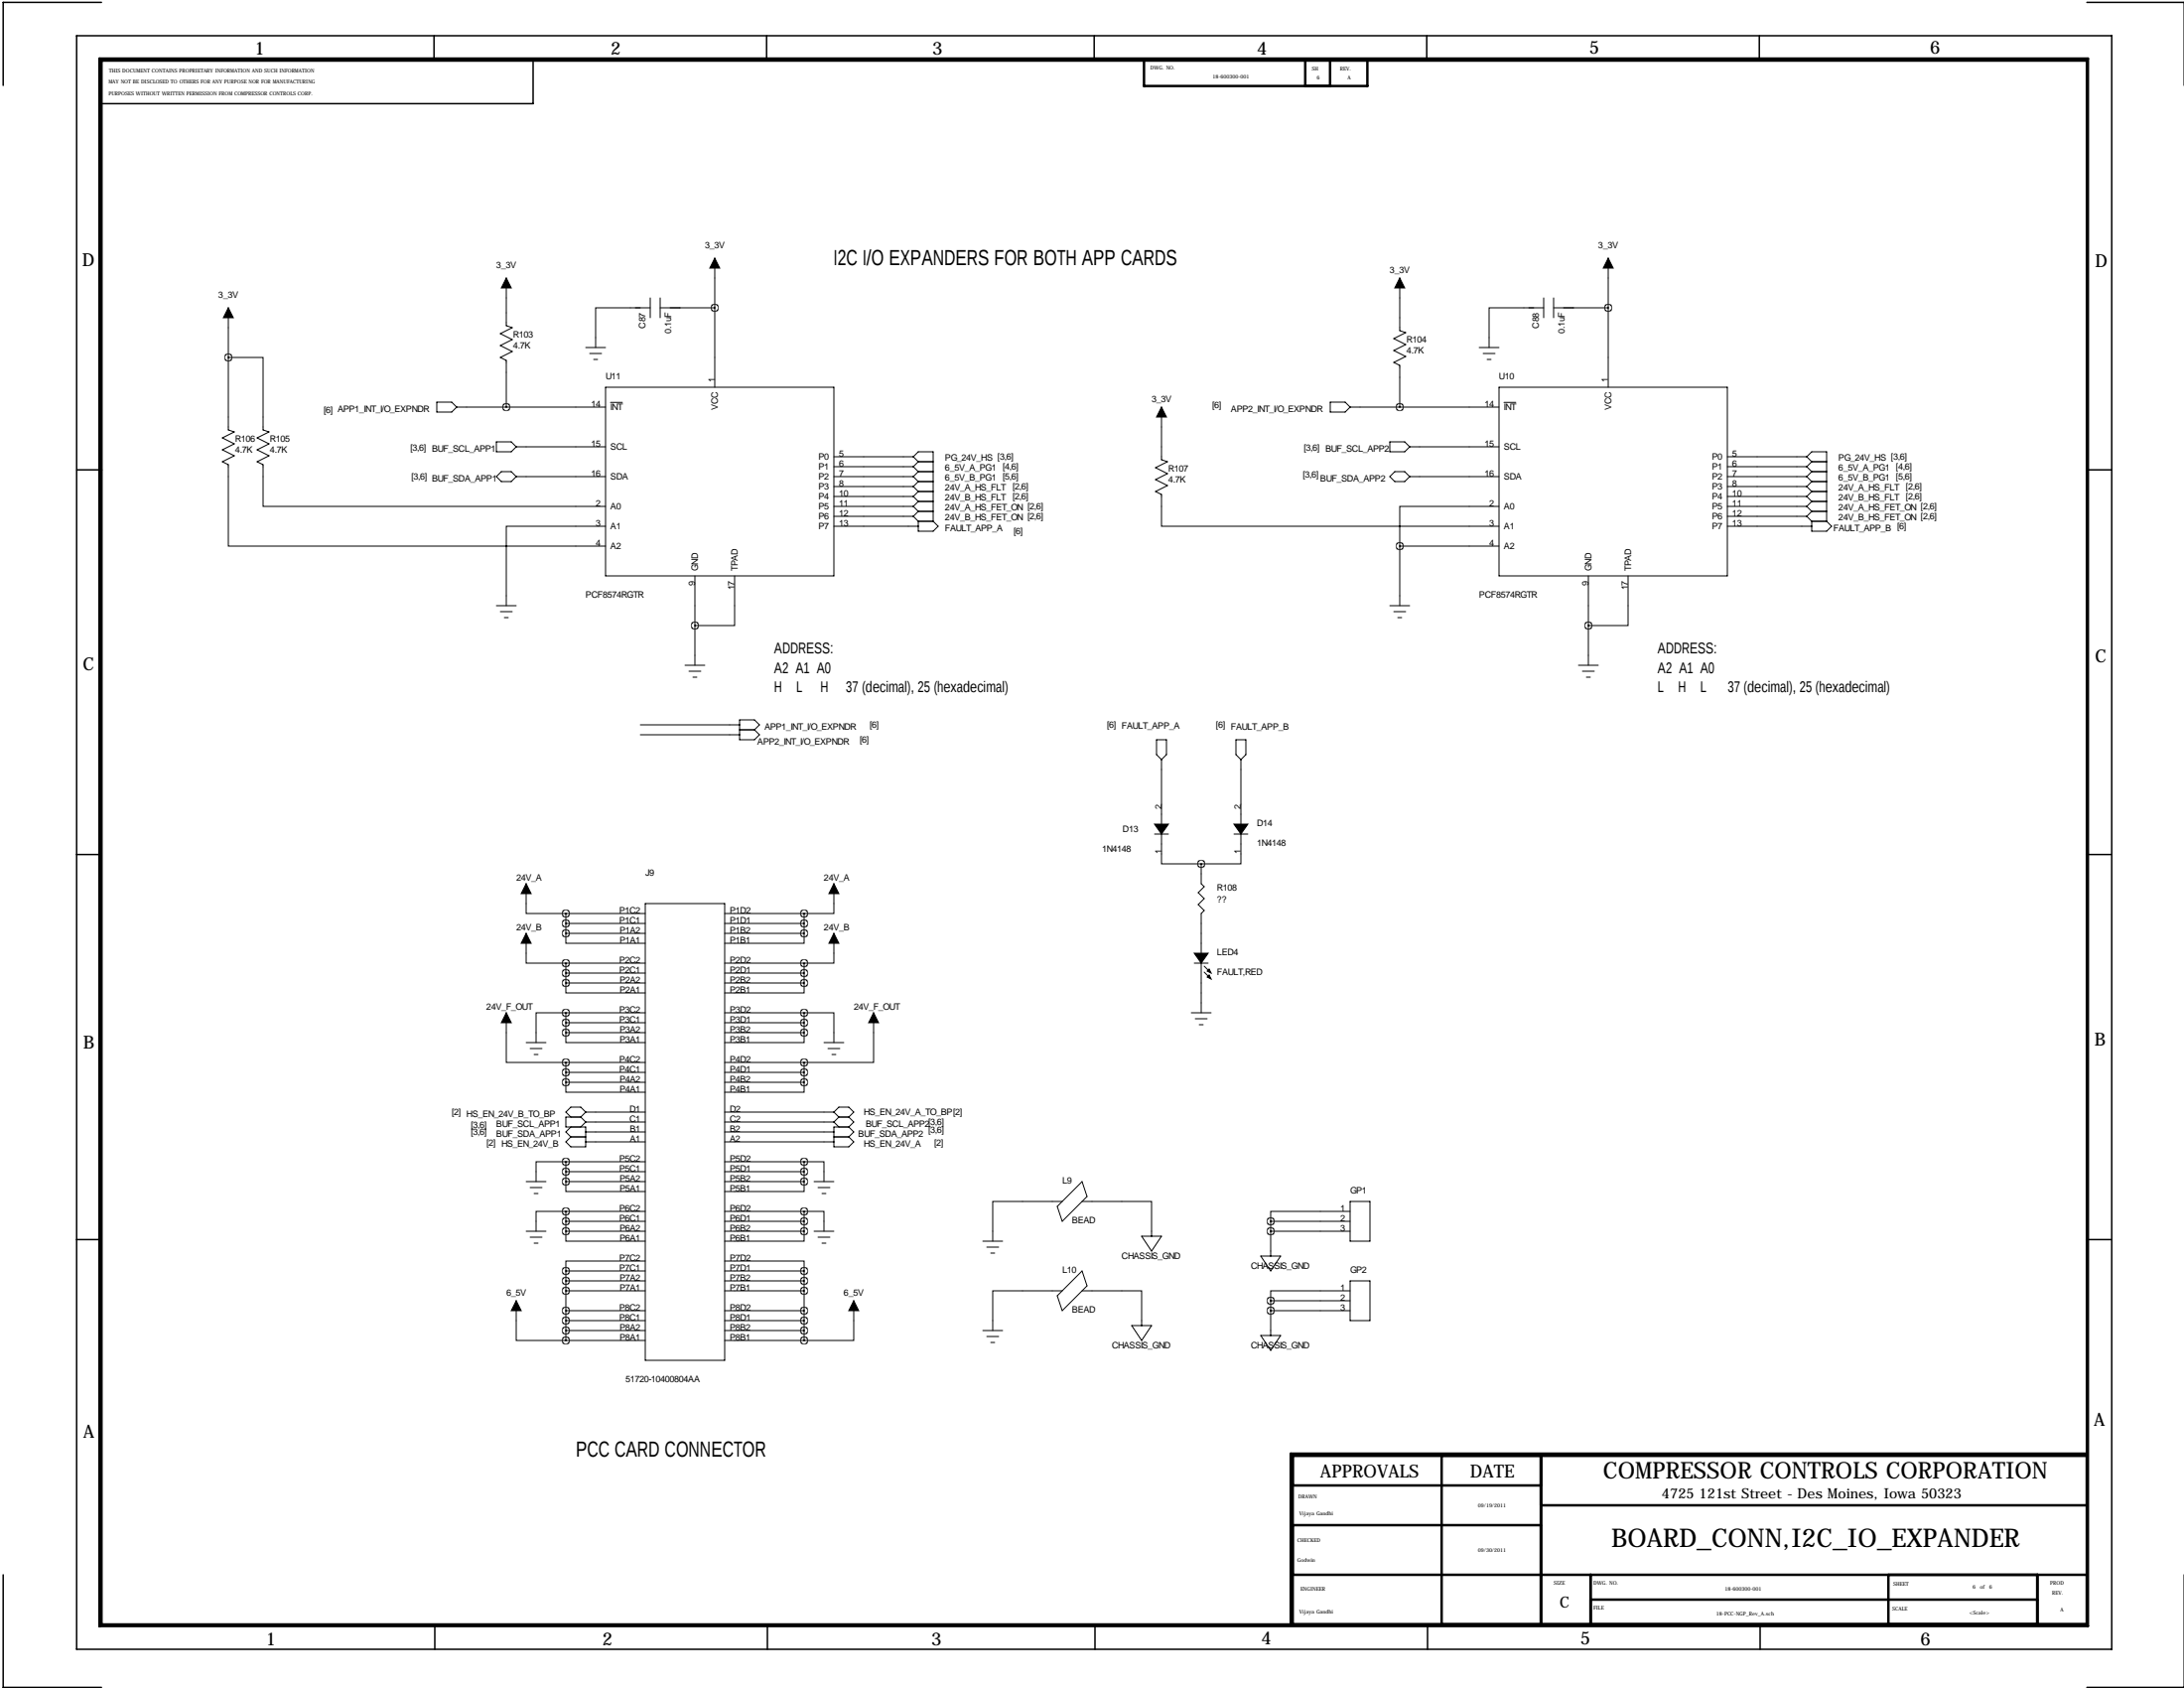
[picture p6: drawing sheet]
<svg xmlns="http://www.w3.org/2000/svg" width="559mm" height="432mm" viewBox="0 0 559 432" stroke-linecap="round" stroke-linejoin="round" font-family="sans-serif">
<g fill="none" stroke="#000" stroke-width=".38">
<path d="M19.6 9.1h520.7v412.8h-520.7zM26 .6h-25.2v21.2M111 9.1v6.4M143.6 15.4h-7.2v11.1h-110.8M196.1 9.1v6.4M280 9.1v6.4M365 9.1v6.4M450.1 9.1v6.4M534 .6h24.8M19.7 120.2h6.4M533.9 120.2h6.4M19.6 218.6h6.4"/>
<path d="M533.8 218.6h6.4M19.6 317.1h6.4M533.8 317.1h6.4M.8 402.8v28.8h25.2M111.3 415.5v6.4M196.3 415.5v6.4M280.2 415.5v6.4M365.3 415.5v6.4M450.3 415.5v6.4M534 431.6h24.8"/>
</g>
<g fill="none" stroke="#000" stroke-width=".63">
<path d="M25.5 15h508.7v401h-508.7zM26 15.5h508v400h-508zM292.7 15.3h57.2v6.7h-57.2zM334 22v-6.8h6.3v6.8M330.8 380h63.5M368.9 372.4v43.1M394.3 372.4v43.1M534 372.4h-203.2v43.1M534 371.9h-203.7v43.6M330.8 390.1h63.5M394.3 385.1h139.7M330.8 402.8h203.2"/>
<path d="M407 402.8v12.7M407 409.2h114.3M483.2 402.8v12.7M521.3 402.8v12.7"/>
</g>
<g fill="none" stroke="#000" stroke-width=".25">
<path d="M58.4 78.7v31.3l1.5 .5-3 1.5 3 1.5-3 1.6 3 1.5-3 1.5 1.5 .8v20.8h96.5M129.5 71.1v12.2l1.6 .5-3.1 1.5 3.1 1.6-3.1 1.5 3.1 1.5-3.1 1.5 1.5 .8v11.9M166.4 78.7h-14v10.2M166.4 76.2v5.1M168.9 78.7h14M168.9 76.2v5.1M182.9 66v33.1M358.1 71.1v13.5l1.6 .5-3.1 1.5 3.1 1.5-3.1 1.6 3.1 1.5-3.1 1.5 1.5 .8v10.6M395 78.7h-14v10.2M395 76.2v5.1M397.5 78.7h14M397.5 76.2v5.1"/>
<path d="M411.5 66v33.1M58.4 91.4h8.9v18.6l1.5 .5-3 1.5 3 1.5-3 1.6 3 1.5-3 1.5 1.5 .8v10.6h87.6M149.9 88.9h5M150.9 90.4h3M151.9 91.9h1M154.9 99.1h58.5v48.2h-58.5zM378.5 88.9h5M379.5 90.4h3M380.5 91.9h1M383.5 99.1h58.5v48.2h-58.5zM111.8 102.9h3.8l1.2 1.2-1.2 1.3h-3.8zM116.8 104.1h38.1"/>
<path d="M127 113h3.8l1.3 1.3-1.3 1.3h-3.8zM132.1 114.3h22.8M156.2 102.9h3M213.4 116.8h20.3M213.4 119.4h20.3M233.7 116.8l1.2-1.2h3.9v17.7M233.7 116.8l1.2 1.3M233.7 119.4l1.2 1.2M234.9 118.1h3.9M234.9 118.1l-1.2 1.3M297.2 104.1v13.5l1.5 .5-3 1.5 3 1.6-3 1.5 3 1.5-3 1.5 1.5 .8v8.1h86.3M340.4 102.9h3.8l1.2 1.2-1.2 1.3h-3.8z"/>
<path d="M345.4 104.1h38.1M355.6 113h3.8l1.3 1.3-1.3 1.3h-3.8zM360.7 114.3h22.8M384.8 102.9h3M442 116.8h20.3M442 119.4h20.3M462.3 116.8l1.2-1.2h3.9v17.7M462.3 116.8l1.2 1.3M462.3 119.4l1.2 1.2M463.5 118.1h3.9M463.5 118.1l-1.2 1.3M127 121.9l1.3-1.3h2.5l1.3 1.3-1.3 1.3h-2.5z"/>
<path d="M132.1 121.9h22.8M154.9 134.6h-25.4v20.3M213.4 129.5h20.3M213.4 124.5h20.3M213.4 121.9h20.3M213.4 134.6h21.5M213.4 127h20.3M213.4 132.1h20.3M233.7 124.5l1.2 1.2M233.7 127l1.2 1.3M233.7 121.9l1.2 1.3M233.7 129.5l1.2 1.3"/>
<path d="M233.7 132.1l1.2 1.2M234.9 120.6h3.9M234.9 123.2h3.9M234.9 125.7h3.9M234.9 128.3h3.9M234.9 130.8h3.9M234.9 133.3h3.9M234.9 133.3v2.6h3.9l1.2-1.3-1.2-1.3M234.9 123.2l-1.2 1.3M234.9 125.7l-1.2 1.3M234.9 120.6l-1.2 1.3M234.9 128.3l-1.2 1.2"/>
<path d="M234.9 130.8l-1.2 1.3M355.6 121.9l1.3-1.3h2.5l1.3 1.3-1.3 1.3h-2.5zM358.1 139.7h25.4M358.1 139.7v15.2M360.7 121.9h22.8M383.5 129.5h-25.4v10.2M442 129.5h20.3M442 124.5h20.3M442 121.9h20.3M442 134.6h21.5M442 127h20.3M442 132.1h20.3"/>
<path d="M462.3 124.5l1.2 1.2M462.3 127l1.2 1.3M462.3 121.9l1.2 1.3M462.3 129.5l1.2 1.3M462.3 132.1l1.2 1.2M463.5 120.6h3.9M463.5 123.2h3.9M463.5 123.2l-1.2 1.3M463.5 125.7h3.9M463.5 125.7l-1.2 1.3M463.5 128.3h3.9M463.5 120.6l-1.2 1.3"/>
<path d="M463.5 128.3l-1.2 1.2M463.5 130.8h3.9M463.5 130.8l-1.2 1.3M463.5 133.3h3.9M463.5 133.3v2.6h3.9l1.2-1.3-1.2-1.3M127 154.9h5.1M128 156.5h3.1M129 158h1M177.8 147.3v22.9M188 147.3v12.7h-10.2M355.6 154.9h5.1M356.6 156.5h3.1"/>
<path d="M357.6 158h1M406.4 147.3v22.9M416.6 147.3v12.7h-10.2M175.3 170.2h5M176.3 171.7h3M177.3 173.2h1M403.9 170.2h5M404.9 171.7h3M405.9 173.2h1M163.8 185.4h25.4M163.8 188h25.4M189.2 184.1h3.8l1.3 1.3-1.3 1.3 1.3 1.3-1.3 1.2h-3.8z"/>
<path d="M189.2 186.7h3.8M295.9 189.2h2.5v3.8l-1.2 1.3-1.3-1.3zM297.2 194.3v16.5M316.2 189.2h2.6v3.8l-1.3 1.3-1.3-1.3zM317.5 194.3v16.5M295.4 213.4h3.6M297.2 213.4v7.6h10.1M315.7 213.4h3.6M317.5 213.4v7.6h-10.2M134.6 238.8v7.6h10.2M134.6 226.1v7.6h10.2M144.8 238.8v2.5h20.3"/>
<path d="M144.8 238.8h20.3M144.8 236.2h20.3M144.8 233.7h20.3M144.8 233.7v5.1M165.1 231.1h20.3v116.9h-20.3zM185.4 238.8h20.3M185.4 236.2h20.3M185.4 233.7h20.3M205.7 238.8v2.5h-20.3M205.7 233.7v5.1M213.4 238.8v7.6h-7.7M213.4 226.1v7.6h-7.7"/>
<path d="M307.3 221v5.1l.8 .7-1.5 1.5 1.5 1.6-1.5 1.5 1.5 1.5-.8 .8v10.1M129.5 259.1v12.7h15.3M144.8 251.5v2.5h20.3M144.8 259.1h-7.6v7.6M144.8 246.4h20.3M144.8 259.1h20.3M144.8 251.5h20.3M144.8 248.9h20.3M144.8 246.4v5.1M144.8 259.1v5.1M185.4 246.4h20.3M185.4 259.1h20.3"/>
<path d="M185.4 251.5h20.3M185.4 248.9h20.3M205.7 251.5v2.5h-20.3M205.7 259.1h7.7v7.6M205.7 246.4v5.1M205.7 259.1v5.1M223.5 259.1v12.7h-17.8M304.8 259.1h5.1M305.6 246.4h3.5M307.3 246.4v12.7M308.1 247.1l1.5 1.6M308.1 248.7l1.5 1.5"/>
<path d="M134.6 266.7h5.1M135.6 268.2h3.1M136.7 269.7h1M144.8 276.9v2.5h20.3M144.8 264.2v2.5h20.3M144.8 276.9h20.3M144.8 274.3h20.3M144.8 271.8h20.3M144.8 264.2h20.3M144.8 261.6h20.3M144.8 271.8v5.1M185.4 276.9h20.3"/>
<path d="M185.4 274.3h20.3M185.4 271.8h20.3M185.4 264.2h20.3M185.4 261.6h20.3M205.7 276.9v2.5h-20.3M205.7 264.2v2.5h-20.3M205.7 271.8v5.1M210.8 266.7h5.1M211.8 268.2h3.1M212.9 269.7h1M305.8 260.6h3.1M306.8 262.1h1"/>
<path d="M144.8 297.2h-7.6v5.1M144.8 299.7h20.3M144.8 297.2h20.3M144.8 297.2v5.1M146 290.8h3.9M146 288.3l-1.2 1.3 1.2 1.2M148.6 285.8h-3.8v2.5h5.1v5.1h-3.9l-1.2-1.3 1.2-1.3M148.6 285.8l1.3 1.2M149.9 292.1h15.2M149.9 289.6h15.2M149.9 287h15.2M149.9 284.5h15.2"/>
<path d="M149.9 284.5l-1.3-1.3h-2.6l-1.2 1.3 1.2 1.3M149.9 284.5l-1.3 1.3M149.9 287l-1.3 1.3M185.4 299.7h20.3M185.4 297.2h20.3M185.4 292.1h28M185.4 289.6h28M185.4 287h28M185.4 284.5h28M205.7 297.2h5.1v5.1M205.7 297.2v5.1M213.4 284.5l1.2-1.3h2.6l1.2 1.3-1.2 1.3"/>
<path d="M213.4 284.5l1.2 1.3M213.4 290.8h3.8M213.4 287l1.2 1.3M214.6 285.8h2.6M214.6 285.8l-1.2 1.2M217.2 288.3h-3.8v5.1h3.8l1.2-1.3-1.2-1.3M217.2 288.3l1.2 1.3-1.2 1.2M217.2 285.8l1.2 1.2-1.2 1.3M134.6 315h5.1M134.6 302.3h5.1M135.6 303.8h3.1M135.6 316.5h3.1"/>
<path d="M136.7 305.3h1M136.7 318h1M144.8 302.3v2.5h20.3M144.8 309.9h-7.6v5.1M144.8 315v2.5h20.3M144.8 309.9h20.3M144.8 312.4h20.3M144.8 315h20.3M144.8 302.3h20.3M144.8 309.9v5.1M185.4 309.9h20.3M185.4 312.4h20.3"/>
<path d="M185.4 315h20.3M185.4 302.3h20.3M205.7 302.3v2.5h-20.3M205.7 315v2.5h-20.3M205.7 309.9h5.1v5.1M205.7 309.9v5.1M208.3 315h5.1M208.3 302.3h5.1M209.3 303.8h3M209.3 316.5h3M210.3 305.3h1M210.3 318h1"/>
<path d="M251.5 317.5h5M252.5 319h3M271.8 307.3h-17.8v10.2M276.9 307.3h17.7v8.9M276.9 302.3l1.2 3.8-6.3 6.3-1.3-3.8zM292.1 316.2h5.1l-2.6 3.8zM325.1 312.4h20.3M325.1 315h20.3M325.1 312.4v8.9M345.4 309.9h-20.3v2.5M345.4 307.3h5.1v10.2h-5.1zM132.1 332.7v10.2h12.7"/>
<path d="M144.8 330.2h20.3M144.8 327.7h20.3M144.8 337.8h20.3M144.8 335.3h20.3M144.8 325.1h20.3M144.8 325.1v17.8M165.1 322.6h-20.3v2.5M185.4 322.6h20.3v2.5M185.4 330.2h20.3M185.4 327.7h20.3M185.4 337.8h20.3M185.4 335.3h20.3"/>
<path d="M185.4 325.1h20.3M205.7 325.1v17.8M218.4 332.7v10.2h-12.7M253.5 320.5h1M270.5 331.5l6.4-6.4 1.2 3.8-6.3 6.4zM271.8 330.2h-17.8v10.2M276.9 330.2h15.2v8.9M289.6 339.1h5l-2.5 3.8zM322.6 321.3h5.1l-2.6 3.8zM325.1 332.7h20.3M325.1 335.3h20.3M325.1 332.7v8.9"/>
<path d="M345.4 330.2h-20.3v2.5M345.4 327.7h5.1v10.1h-5.1zM144.8 342.9h20.3M144.8 340.4h20.3M185.4 342.9h20.3M185.4 340.4h20.3M251.5 340.4h5M252.5 341.9h3M253.5 343.4h1M322.6 341.6h5.1l-2.6 3.8z"/>
</g>
<g fill="#000" stroke="#000" stroke-width=".25">
<path d="M58.4 78.7l1.3 2.6h-2.6zM129.5 71.1l1.3 2.6h-2.5zM182.9 66l1.2 2.6h-2.5zM358.1 71.1l1.3 2.6h-2.5zM411.5 66l1.2 2.6h-2.5zM297.2 104.1l1.2 2.6h-2.5zM295.4 210.8h3.6l-1.8 2.6zM315.7 210.8h3.6l-1.8 2.6zM134.6 226.1l1.3 2.5h-2.6zM134.6 238.8l1.3 2.5h-2.6zM213.4 238.8l1.2 2.5h-2.5zM213.4 226.1l1.2 2.5h-2.5z"/>
<path d="M129.5 259.1l1.3 2.5h-2.5zM223.5 259.1l1.3 2.5h-2.6zM305.6 243.8h3.5l-1.8 2.6zM309.4 249.4l.5 1-1-.5zM309.4 247.9l.5 1-1-.5zM132.1 332.7l1.2 2.6h-2.5zM218.4 332.7l1.3 2.6h-2.5z"/>
</g>
<path d="M358.1 104.1a.07 .07 0 0 0 .1 0 .07 .07 0 0 0-.1 0zM144.7 246.4a.07 .07 0 0 0 .1 0 .07 .07 0 0 0-.1 0zM144.7 251.5a.07 .07 0 0 0 .1 0 .07 .07 0 0 0-.1 0zM144.7 248.9a.07 .07 0 0 0 .1 0 .07 .07 0 0 0-.1 0zM182.8 78.7a.07 .07 0 0 0 .1 0 .07 .07 0 0 0-.1 0zM205.7 276.9a.07 .07 0 0 0 .1 0 .07 .07 0 0 0-.1 0zM205.7 274.3a.07 .07 0 0 0 .1 0 .07 .07 0 0 0-.1 0zM205.7 271.8a.07 .07 0 0 0 .1 0 .07 .07 0 0 0-.1 0zM144.7 233.7a.07 .07 0 0 0 .1 0 .07 .07 0 0 0-.1 0zM144.7 238.8a.07 .07 0 0 0 .1 0 .07 .07 0 0 0-.1 0zM144.7 236.2a.07 .07 0 0 0 .1 0 .07 .07 0 0 0-.1 0zM307.3 221a.07 .07 0 0 0 .1 0 .07 .07 0 0 0-.1 0zM325.1 332.7a.07 .07 0 0 0 .1 0 .07 .07 0 0 0-.1 0zM325.1 335.3a.07 .07 0 0 0 .1 0 .07 .07 0 0 0-.1 0zM205.7 330.2a.07 .07 0 0 0 .1 0 .07 .07 0 0 0-.1 0zM205.7 325.1a.07 .07 0 0 0 .1 0 .07 .07 0 0 0-.1 0zM205.7 335.3a.07 .07 0 0 0 .1 0 .07 .07 0 0 0-.1 0zM205.7 337.8a.07 .07 0 0 0 .1 0 .07 .07 0 0 0-.1 0zM205.7 327.7a.07 .07 0 0 0 .1 0 .07 .07 0 0 0-.1 0zM205.7 342.9a.07 .07 0 0 0 .1 0 .07 .07 0 0 0-.1 0zM205.7 340.4a.07 .07 0 0 0 .1 0 .07 .07 0 0 0-.1 0zM129.5 104.1a.07 .07 0 0 0 .1 0 .07 .07 0 0 0-.1 0zM144.7 297.2a.07 .07 0 0 0 .1 0 .07 .07 0 0 0-.1 0zM144.7 302.3a.07 .07 0 0 0 .1 0 .07 .07 0 0 0-.1 0zM144.7 299.7a.07 .07 0 0 0 .1 0 .07 .07 0 0 0-.1 0zM205.7 246.4a.07 .07 0 0 0 .1 0 .07 .07 0 0 0-.1 0zM205.7 251.5a.07 .07 0 0 0 .1 0 .07 .07 0 0 0-.1 0zM205.7 248.9a.07 .07 0 0 0 .1 0 .07 .07 0 0 0-.1 0zM58.4 91.4a.07 .07 0 0 0 .1 0 .07 .07 0 0 0-.1 0zM411.4 78.7a.07 .07 0 0 0 .1 0 .07 .07 0 0 0-.1 0zM144.7 271.8a.07 .07 0 0 0 .1 0 .07 .07 0 0 0-.1 0zM144.7 276.9a.07 .07 0 0 0 .1 0 .07 .07 0 0 0-.1 0zM144.7 274.3a.07 .07 0 0 0 .1 0 .07 .07 0 0 0-.1 0zM205.7 233.7a.07 .07 0 0 0 .1 0 .07 .07 0 0 0-.1 0zM205.7 238.8a.07 .07 0 0 0 .1 0 .07 .07 0 0 0-.1 0zM205.7 236.2a.07 .07 0 0 0 .1 0 .07 .07 0 0 0-.1 0zM325.1 315a.07 .07 0 0 0 .1 0 .07 .07 0 0 0-.1 0zM325.1 312.4a.07 .07 0 0 0 .1 0 .07 .07 0 0 0-.1 0zM144.7 330.2a.07 .07 0 0 0 .1 0 .07 .07 0 0 0-.1 0zM144.7 327.7a.07 .07 0 0 0 .1 0 .07 .07 0 0 0-.1 0zM144.7 325.1a.07 .07 0 0 0 .1 0 .07 .07 0 0 0-.1 0zM144.7 335.3a.07 .07 0 0 0 .1 0 .07 .07 0 0 0-.1 0zM144.7 342.9a.07 .07 0 0 0 .1 0 .07 .07 0 0 0-.1 0zM144.7 340.4a.07 .07 0 0 0 .1 0 .07 .07 0 0 0-.1 0zM144.7 337.8a.07 .07 0 0 0 .1 0 .07 .07 0 0 0-.1 0zM177.7 160a.1 .1 0 0 0 .2 0 .1 .1 0 0 0-.2 0zM406.3 160a.1 .1 0 0 0 .2 0 .1 .1 0 0 0-.2 0zM358.1 139.7a.07 .07 0 0 0 .1 0 .07 .07 0 0 0-.1 0zM205.7 259.1a.07 .07 0 0 0 .1 0 .07 .07 0 0 0-.1 0zM205.7 264.2a.07 .07 0 0 0 .1 0 .07 .07 0 0 0-.1 0zM205.7 261.6a.07 .07 0 0 0 .1 0 .07 .07 0 0 0-.1 0zM144.7 259.1a.07 .07 0 0 0 .1 0 .07 .07 0 0 0-.1 0zM144.7 264.2a.07 .07 0 0 0 .1 0 .07 .07 0 0 0-.1 0zM144.7 261.6a.07 .07 0 0 0 .1 0 .07 .07 0 0 0-.1 0zM205.7 297.2a.07 .07 0 0 0 .1 0 .07 .07 0 0 0-.1 0zM205.7 302.3a.07 .07 0 0 0 .1 0 .07 .07 0 0 0-.1 0zM205.7 299.7a.07 .07 0 0 0 .1 0 .07 .07 0 0 0-.1 0zM205.7 309.9a.07 .07 0 0 0 .1 0 .07 .07 0 0 0-.1 0zM205.7 315a.07 .07 0 0 0 .1 0 .07 .07 0 0 0-.1 0zM205.7 312.4a.07 .07 0 0 0 .1 0 .07 .07 0 0 0-.1 0zM144.7 309.9a.07 .07 0 0 0 .1 0 .07 .07 0 0 0-.1 0zM144.7 315a.07 .07 0 0 0 .1 0 .07 .07 0 0 0-.1 0zM144.7 312.4a.07 .07 0 0 0 .1 0 .07 .07 0 0 0-.1 0z" fill="#000" stroke="#000" stroke-width="1.9"/>
<text font-size="6.6" x="412.3" y="395.8">BOARD_CONN,I2C_IO_EXPANDER</text>
<text font-size="5.9" x="410.2" y="378.2">COMPRESSOR CONTROLS CORPORATION</text>
<g font-size="5.6">
<text x="213.4" y="67.8">I2C I/O EXPANDERS FOR BOTH APP CARDS</text>
<text x="147.3" y="372.6">PCC CARD CONNECTOR</text>
</g>
<g font-size="4.6">
<text x="65.1" y="14">1</text>
<text x="156.3" y="14">2</text>
<text x="238.5" y="14">3</text>
<text x="321.6" y="14">4</text>
<text x="406.6" y="13.8">5</text>
<text x="493.8" y="13.8">6</text>
<text x="21.1" y="68.1">D</text>
<text x="536.1" y="68.4">D</text>
<text x="21.2" y="171.4">C</text>
<text x="536" y="169.4">C</text>
<text x="21.3" y="268.3">B</text>
<text x="535.9" y="267.4">B</text>
<text x="535.7" y="364.7">A</text>
<text x="21.3" y="367.8">A</text>
<text x="337.8" y="378">APPROVALS</text>
<text x="376.2" y="378">DATE</text>
<text x="68" y="420.8">1</text>
<text x="154.1" y="420.8">2</text>
<text x="238.3" y="420.8">3</text>
<text x="322.7" y="420.7">4</text>
<text x="404.4" y="420.6">5</text>
<text x="491.4" y="420.8">6</text>
</g>
<g font-size="4">
<text x="198.1" y="167.1">ADDRESS:</text>
<text x="424.2" y="167.1">ADDRESS:</text>
<text x="198.1" y="172.1">A2 A1 A0</text>
<text x="424.2" y="172.1">A2 A1 A0</text>
<text x="198.1" y="177.1">H</text>
<text x="203.8" y="177.1">L</text>
<text x="209.9" y="177.1">H</text>
<text x="216.5" y="177.1">37 (decimal), 25 (hexadecimal)</text>
<text x="424.2" y="177.1">L</text>
<text x="429.4" y="177.1">H</text>
<text x="435.1" y="177.1">L</text>
<text x="442.1" y="177.1">37 (decimal), 25 (hexadecimal)</text>
<text x="399.1" y="411.3">C</text>
</g>
<text font-size="3.6" x="425.2" y="383.3">4725 121st Street - Des Moines, Iowa 50323</text>
<g font-size="2.3">
<text x="180.3" y="63.5">3_3V</text>
<text x="408.9" y="63.5">3_3V</text>
<text x="127" y="68.6">3_3V</text>
<text x="355.6" y="69.8">3_3V</text>
<text x="55.9" y="76.2">3_3V</text>
<text x="165.1" y="84" transform="rotate(-90 165.1 84)">C87</text>
<text x="393.7" y="84" transform="rotate(-90 393.7 84)">C88</text>
<text x="131.3" y="86.4">R103</text>
<text x="131.3" y="89.2">4.7K</text>
<text x="171.7" y="85.3" transform="rotate(-90 171.7 85.3)">0.1uF</text>
<text x="359.9" y="87.6">R104</text>
<text x="400.3" y="85.3" transform="rotate(-90 400.3 85.3)">0.1uF</text>
<text x="359.9" y="90.4">4.7K</text>
<text x="154.9" y="97">U11</text>
<text x="182.9" y="97.8" transform="rotate(-90 182.9 97.8)">1</text>
<text x="383.5" y="97">U10</text>
<text x="411.5" y="97.8" transform="rotate(-90 411.5 97.8)">1</text>
<text x="82.9" y="105.7">[6] APP1_INT_I/O_EXPNDR</text>
<text x="151.3" y="104.1">14</text>
<text x="156.2" y="104.9">INT</text>
<text x="183.6" y="104.9" transform="rotate(-90 183.6 104.9)">VCC</text>
<text x="294.6" y="102.9">3_3V</text>
<text x="310.2" y="104.4">[6]</text>
<text x="315" y="105.4">APP2_INT_I/O_EXPNDR</text>
<text x="379.9" y="104.1">14</text>
<text x="384.8" y="104.9">INT</text>
<text x="412.2" y="104.9" transform="rotate(-90 412.2 104.9)">VCC</text>
<text x="60.2" y="113">R106</text>
<text x="69.1" y="113">R105</text>
<text x="60.2" y="115.8">4.7K</text>
<text x="69.1" y="115.8">4.7K</text>
<text x="105" y="115.3">[3,6] BUF_SCL_APP1</text>
<text x="151.3" y="114.3">15</text>
<text x="156.2" y="115.1">SCL</text>
<text x="209.5" y="117.6">P0</text>
<text x="214.6" y="116.8">5</text>
<text x="214.6" y="119.4">6</text>
<text x="241.8" y="117.9">PG_24V_HS [3,6]</text>
<text x="333.6" y="115.3">[3,6] BUF_SCL_APP2</text>
<text x="379.9" y="114.3">15</text>
<text x="384.8" y="115.1">SCL</text>
<text x="438.1" y="117.6">P0</text>
<text x="443.2" y="116.8">5</text>
<text x="443.2" y="119.4">6</text>
<text x="470.4" y="117.9">PG_24V_HS [3,6]</text>
<text x="105.3" y="122.7">[3,6] BUF_SDA_APP1</text>
<text x="151.3" y="121.9">16</text>
<text x="156.2" y="122.7">SDA</text>
<text x="209.5" y="120.1">P1</text>
<text x="209.5" y="125.2">P3</text>
<text x="209.5" y="122.7">P2</text>
<text x="214.6" y="124.5">8</text>
<text x="214.6" y="121.9">7</text>
<text x="241.8" y="125.5">24V_A_HS_FLT</text>
<text x="241.8" y="120.4">6_5V_A_PG1</text>
<text x="241.8" y="122.9">6_5V_B_PG1</text>
<text x="256.5" y="120.1">[4,6]</text>
<text x="256.5" y="122.7">[5,6]</text>
<text x="259.1" y="125.2">[2,6]</text>
<text x="299" y="120.7">R107</text>
<text x="299" y="123.5">4.7K</text>
<text x="333.4" y="122.2">[3,6]</text>
<text x="337.8" y="123.2">BUF_SDA_APP2</text>
<text x="379.9" y="121.9">16</text>
<text x="384.8" y="122.7">SDA</text>
<text x="438.1" y="120.1">P1</text>
<text x="438.1" y="125.2">P3</text>
<text x="438.1" y="122.7">P2</text>
<text x="443.2" y="124.5">8</text>
<text x="443.2" y="121.9">7</text>
<text x="470.4" y="125.5">24V_A_HS_FLT</text>
<text x="470.4" y="120.4">6_5V_A_PG1</text>
<text x="470.4" y="122.9">6_5V_B_PG1</text>
<text x="485.1" y="120.1">[4,6]</text>
<text x="485.1" y="122.7">[5,6]</text>
<text x="487.7" y="125.2">[2,6]</text>
<text x="152.5" y="129.5">2</text>
<text x="156.2" y="130.3">A0</text>
<text x="209.5" y="127.8">P4</text>
<text x="209.5" y="130.3">P5</text>
<text x="214.6" y="127">10</text>
<text x="214.6" y="129.5">11</text>
<text x="241.8" y="128">24V_B_HS_FLT</text>
<text x="241.8" y="130.6">24V_A_HS_FET_ON [2,6]</text>
<text x="259.1" y="127.8">[2,6]</text>
<text x="381.1" y="129.5">2</text>
<text x="384.8" y="130.3">A0</text>
<text x="438.1" y="127.8">P4</text>
<text x="438.1" y="130.3">P5</text>
<text x="443.2" y="127">10</text>
<text x="443.2" y="129.5">11</text>
<text x="470.4" y="128">24V_B_HS_FLT</text>
<text x="470.4" y="130.6">24V_A_HS_FET_ON [2,6]</text>
<text x="487.7" y="127.8">[2,6]</text>
<text x="152.5" y="134.6">3</text>
<text x="156.2" y="135.4">A1</text>
<text x="209.5" y="132.8">P6</text>
<text x="209.5" y="135.4">P7</text>
<text x="214.6" y="132.1">12</text>
<text x="214.6" y="134.6">13</text>
<text x="241.8" y="135.9">FAULT_APP_A</text>
<text x="241.8" y="133.1">24V_B_HS_FET_ON [2,6]</text>
<text x="259.4" y="136.7">[6]</text>
<text x="381.1" y="134.6">3</text>
<text x="384.8" y="135.4">A1</text>
<text x="438.1" y="132.8">P6</text>
<text x="438.1" y="135.4">P7</text>
<text x="443.2" y="132.1">12</text>
<text x="443.2" y="134.6">13</text>
<text x="469.1" y="135.9">FAULT_APP_B [6]</text>
<text x="470.4" y="133.1">24V_B_HS_FET_ON [2,6]</text>
<text x="152.5" y="139.7">4</text>
<text x="156.2" y="140.5">A2</text>
<text x="381.1" y="139.7">4</text>
<text x="384.8" y="140.5">A2</text>
<text x="177.8" y="149.8" transform="rotate(-90 177.8 149.8)">9</text>
<text x="178.6" y="146.1" transform="rotate(-90 178.6 146.1)">GND</text>
<text x="188.7" y="146.1" transform="rotate(-90 188.7 146.1)">TPAD</text>
<text x="406.4" y="149.8" transform="rotate(-90 406.4 149.8)">9</text>
<text x="407.2" y="146.1" transform="rotate(-90 407.2 146.1)">GND</text>
<text x="417.3" y="146.1" transform="rotate(-90 417.3 146.1)">TPAD</text>
<text x="149.9" y="152.9">PCF8574RGTR</text>
<text x="188" y="151" transform="rotate(-90 188 151)">17</text>
<text x="378.5" y="152.9">PCF8574RGTR</text>
<text x="416.6" y="151" transform="rotate(-90 416.6 151)">17</text>
<text x="193.8" y="190.5">APP2_INT_I/O_EXPNDR</text>
<text x="195.6" y="186.7">APP1_INT_I/O_EXPNDR</text>
<text x="220" y="190">[6]</text>
<text x="222.6" y="186.2">[6]</text>
<text x="283.2" y="186.2">[6] FAULT_APP_A</text>
<text x="311.1" y="186.2">[6] FAULT_APP_B</text>
<text x="297.2" y="207" transform="rotate(-90 297.2 207)">2</text>
<text x="317.5" y="207" transform="rotate(-90 317.5 207)">2</text>
<text x="287.3" y="212.9">D13</text>
<text x="321.6" y="211.3">D14</text>
<text x="281.9" y="217.9">1N4148</text>
<text x="297.2" y="218.4" transform="rotate(-90 297.2 218.4)">1</text>
<text x="317.5" y="218.4" transform="rotate(-90 317.5 218.4)">1</text>
<text x="321.6" y="216.4">1N4148</text>
<text x="132.1" y="225.3">24V_A</text>
<text x="165.1" y="224">J9</text>
<text x="210.8" y="225.3">24V_A</text>
<text x="311.4" y="227.8">R108</text>
<text x="158.4" y="233.7">P1C2</text>
<text x="186.7" y="233.7">P1D2</text>
<text x="311.4" y="230.9">??</text>
<text x="132.1" y="238">24V_B</text>
<text x="158.4" y="236.2">P1C1</text>
<text x="158.6" y="238.8">P1A2</text>
<text x="186.7" y="238.8">P1B2</text>
<text x="186.7" y="236.2">P1D1</text>
<text x="210.8" y="238">24V_B</text>
<text x="158.6" y="241.3">P1A1</text>
<text x="186.7" y="241.3">P1B1</text>
<text x="311.4" y="244.3">LED4</text>
<text x="158.4" y="248.9">P2C1</text>
<text x="158.4" y="246.4">P2C2</text>
<text x="158.6" y="251.5">P2A2</text>
<text x="186.7" y="251.5">P2B2</text>
<text x="186.7" y="248.9">P2D1</text>
<text x="186.7" y="246.4">P2D2</text>
<text x="311.4" y="249.4">FAULT,RED</text>
<text x="158.6" y="254">P2A1</text>
<text x="186.7" y="254">P2B1</text>
<text x="124.5" y="258.3">24V_F_OUT</text>
<text x="158.4" y="261.6">P3C1</text>
<text x="158.4" y="259.1">P3C2</text>
<text x="186.7" y="261.6">P3D1</text>
<text x="186.7" y="259.1">P3D2</text>
<text x="218.4" y="258.3">24V_F_OUT</text>
<text x="158.6" y="266.7">P3A1</text>
<text x="158.6" y="264.2">P3A2</text>
<text x="186.7" y="266.7">P3B1</text>
<text x="186.7" y="264.2">P3B2</text>
<text x="158.4" y="274.3">P4C1</text>
<text x="158.4" y="271.8">P4C2</text>
<text x="186.7" y="274.3">P4D1</text>
<text x="186.7" y="271.8">P4D2</text>
<text x="158.6" y="279.4">P4A1</text>
<text x="158.6" y="276.9">P4A2</text>
<text x="186.7" y="279.4">P4B1</text>
<text x="186.7" y="276.9">P4B2</text>
<text x="115.6" y="285.2">[2] HS_EN_24V_B_TO_BP</text>
<text x="161.1" y="287">C1</text>
<text x="161.1" y="284.5">D1</text>
<text x="186.7" y="287">C2</text>
<text x="186.7" y="284.5">D2</text>
<text x="221" y="285.2">HS_EN_24V_A_TO_BP[2]</text>
<text x="120.5" y="290.3">[3,6]</text>
<text x="120.5" y="288.6">[3,6]</text>
<text x="124.5" y="293.1">[2] HS_EN_24V_B</text>
<text x="127" y="290.8">BUF_SDA_APP1</text>
<text x="127" y="288.3">BUF_SCL_APP1</text>
<text x="161.2" y="292.1">A1</text>
<text x="161.2" y="289.6">B1</text>
<text x="186.7" y="292.1">A2</text>
<text x="186.7" y="289.6">B2</text>
<text x="219.6" y="290.8">BUF_SDA_APP2</text>
<text x="221" y="293.4">HS_EN_24V_A</text>
<text x="221.5" y="288.3">BUF_SCL_APP2[3,6]</text>
<text x="237.5" y="289.8">[3,6]</text>
<text x="239.1" y="293.1">[2]</text>
<text x="158.4" y="299.7">P5C1</text>
<text x="158.4" y="297.2">P5C2</text>
<text x="186.7" y="299.7">P5D1</text>
<text x="186.7" y="297.2">P5D2</text>
<text x="158.6" y="304.8">P5A1</text>
<text x="158.6" y="302.3">P5A2</text>
<text x="186.7" y="304.8">P5B1</text>
<text x="186.7" y="302.3">P5B2</text>
<text x="271.8" y="302.8">L9</text>
<text x="345.4" y="305.3">GP1</text>
<text x="158.4" y="309.9">P6C2</text>
<text x="186.7" y="309.9">P6D2</text>
<text x="343" y="309.9">1</text>
<text x="158.4" y="312.4">P6C1</text>
<text x="158.6" y="317.5">P6A1</text>
<text x="158.6" y="315">P6A2</text>
<text x="186.7" y="317.5">P6B1</text>
<text x="186.7" y="315">P6B2</text>
<text x="186.7" y="312.4">P6D1</text>
<text x="274.3" y="312.9">BEAD</text>
<text x="343" y="312.4">2</text>
<text x="343" y="315">3</text>
<text x="158.4" y="322.6">P7C2</text>
<text x="186.7" y="322.6">P7D2</text>
<text x="287" y="322.1">CHASSIS_GND</text>
<text x="158.4" y="325.1">P7C1</text>
<text x="158.6" y="327.7">P7A2</text>
<text x="186.7" y="327.7">P7B2</text>
<text x="186.7" y="325.1">P7D1</text>
<text x="271.8" y="325.6">L10</text>
<text x="320" y="324.6">CHASSIS_GND</text>
<text x="345.4" y="325.6">GP2</text>
<text x="129.5" y="331.5">6_5V</text>
<text x="158.4" y="335.3">P8C2</text>
<text x="158.6" y="330.2">P7A1</text>
<text x="186.7" y="335.3">P8D2</text>
<text x="186.7" y="330.2">P7B1</text>
<text x="215.9" y="331.5">6_5V</text>
<text x="274.3" y="335.8">BEAD</text>
<text x="343" y="330.2">1</text>
<text x="343" y="332.7">2</text>
<text x="343" y="335.3">3</text>
<text x="158.4" y="337.8">P8C1</text>
<text x="158.6" y="340.4">P8A2</text>
<text x="186.7" y="340.4">P8B2</text>
<text x="186.7" y="337.8">P8D1</text>
<text x="158.6" y="342.9">P8A1</text>
<text x="186.7" y="342.9">P8B1</text>
<text x="284.5" y="344.9">CHASSIS_GND</text>
<text x="320" y="344.9">CHASSIS_GND</text>
<text x="160" y="353.6">51720-10400804AA</text>
</g>
<g font-size="1.3">
<text x="294.3" y="17.9">DWG. NO.</text>
<text x="335.7" y="17.9">SH</text>
<text x="27.8" y="21.4">MAY NOT BE DISCLOSED TO OTHERS FOR ANY PURPOSE NOR FOR MANUFACTURING</text>
<text x="27.9" y="18.5">THIS DOCUMENT CONTAINS PROPRIETARY INFORMATION AND SUCH INFORMATION</text>
<text x="310.2" y="20">18-600300-001</text>
<text x="336.9" y="20.3">6</text>
<text x="342.9" y="18">REV.</text>
<text x="344.8" y="20.3">A</text>
<text x="27.8" y="24.5">PURPOSES WITHOUT WRITTEN PERMISSION FROM COMPRESSOR CONTROLS CORP.</text>
<text x="332.2" y="383.3">DRAWN</text>
<text x="332.5" y="387.6">Vijaya Gandhi</text>
<text x="378.2" y="385.5">09/19/2011</text>
<text x="332" y="394.5">CHECKED</text>
<text x="332" y="399.5">Godwin</text>
<text x="378.2" y="397">09/30/2011</text>
<text x="332.7" y="406.9">ENGINEER</text>
<text x="397.6" y="405.4">SIZE</text>
<text x="407.7" y="405.4">DWG. NO.</text>
<text x="441.3" y="406.9">18-600300-001</text>
<text x="484.4" y="405.6">SHEET</text>
<text x="504.7" y="406.4">6</text>
<text x="506.6" y="406.4">of</text>
<text x="509" y="406.4">6</text>
<text x="524.6" y="405.4">PROD</text>
<text x="525.1" y="407.9">REV.</text>
<text x="332.5" y="412.7">Vijaya Gandhi</text>
<text x="407.7" y="411.7">FILE</text>
<text x="439.2" y="413.2">18-PCC-NGP_Rev_A.sch</text>
<text x="484.2" y="412">SCALE</text>
<text x="503.9" y="413">&lt;Scale&gt;</text>
<text x="527.1" y="412.2">A</text>
</g>
</svg>
